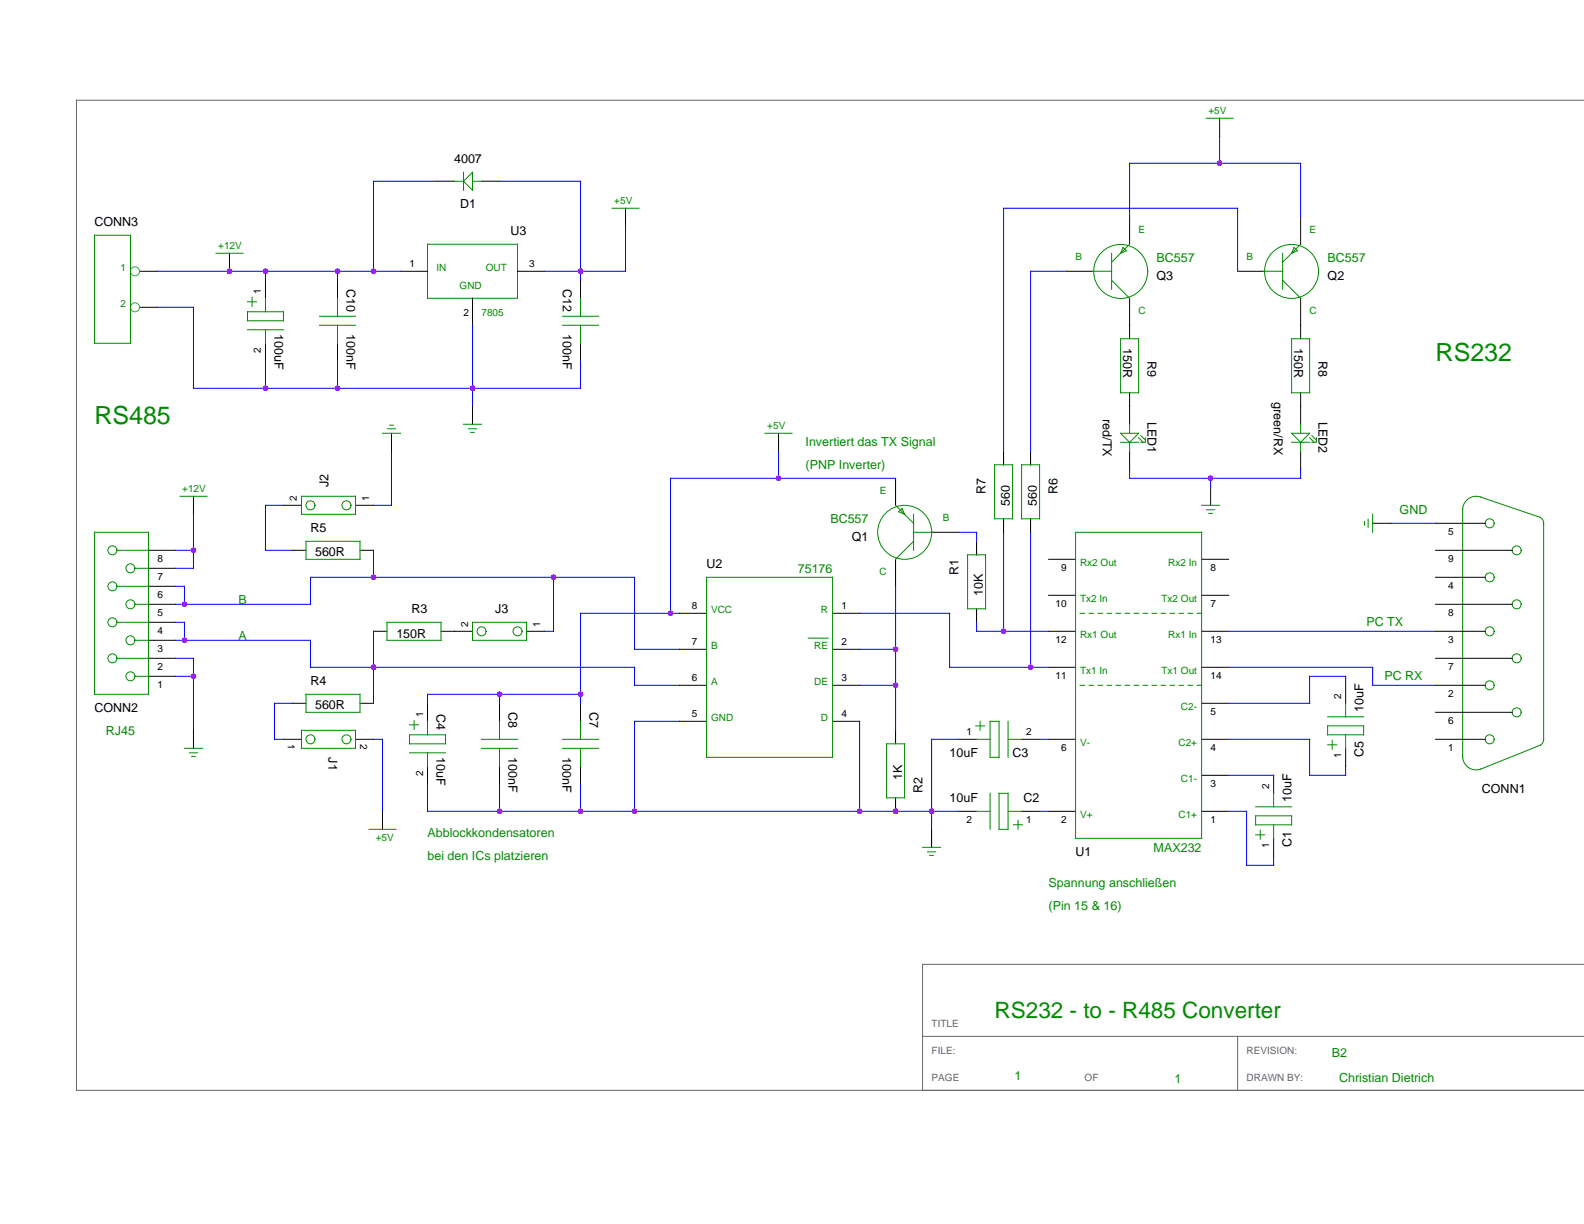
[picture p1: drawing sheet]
<svg xmlns="http://www.w3.org/2000/svg" width="279mm" height="216mm" viewBox="0 0 279 216" stroke-linecap="round" stroke-linejoin="round" font-family="sans-serif">
<path d="M279.4 17.7h-265.9v174.6h265.9M279.4 170.1h-116.7v22.2M162.7 182.8h116.7M218.3 182.8v9.5" fill="none" stroke="#666" stroke-width=".18"/>
<g fill="none" stroke="#000" stroke-width=".18">
<path d="M158 84.4v4.7M158 98.7v4.7M164.6 93.9h4.5M172.3 95.5v2.4M185 98.7h4.7M212 98.7h4.7M253.2 92.3h8.8M253.2 97.1h13.5M172.3 107.4v2.4M185 105h4.7M185 117.7h4.7M185 111.4h4.7"/>
<path d="M212 105h4.7M212 117.7h4.7M212 111.4h4.7M253.2 111.4h8.8M253.2 101.8h8.8M253.2 106.6h13.5M253.2 116.1h13.5M75.4 124.1v3.1M75.4 135.2v3.1M102.4 124.1v3.1M102.4 135.2v3.1M158 128.8v2.4"/>
<path d="M169.1 130.4h3.2M180.2 130.4h3.2M185 130.4h4.7M212 136.8h4.7M212 130.4h4.7M212 124.1h4.7M224.7 136.8v3.1M237.4 120.9v3.2M237.4 132v3.2M253.2 130.4h8.8M253.2 120.9h8.8M253.2 125.6h13.5"/>
<path d="M158 140.7v2.4M169.1 143.1h3.2M180.2 143.1h3.2M185 143.1h4.7M212 143.1h4.7M224.7 147.9v3.1"/>
</g>
<g fill="none" stroke="#008a00" stroke-width=".18">
<path d="M158 89.1l3.1 3.2M159.1 89.7l.5 1-1.1-.4zM161.1 93.9h3.5M161.1 95.5l-3.1 3.2M161.1 90.7v6.4M170.7 97.9h3.1v9.5h-3.1zM189.7 93.9h22.3v54h-22.3zM258 89.7v44M261.1 87.7l10.6 3.6M261.2 87.7a2.38 2.38 0 0 0-3.2 2.2M271.7 91.3a1.19 1.19 0 0 1 .6 1v38.1a1.19 1.19 0 0 1-.6 1l-10.5 4.3a2.37 2.37 0 0 1-3.2-2.3M190.5 108.2h.8"/>
<path d="M192.1 108.2h.8M193.7 108.2h.8M195.3 108.2h.8M196.9 108.2h.8M198.5 108.2h.7M200 108.2h.8M201.6 108.2h.8M203.2 108.2h.8M204.8 108.2h.8M206.4 108.2h.8M208 108.2h.8M209.6 108.2h.8"/>
<path d="M211.2 108.2h.8M72.2 132.8h6.4M72.2 127.9h1.6M72.2 129.6h6.4v1.6h-6.4zM73 127.1v1.6M75.4 127.2v2.4M75.4 132.8v2.4M99.2 130.4h6.4M99.2 132h6.4M102.4 127.2v3.2M102.4 132v3.2M156.4 131.2h3.2v9.5h-3.2z"/>
<path d="M172.1 128h1.6M172.3 130.4h2.3M172.9 127.2v1.6M174.6 127.2h1.6v6.4h-1.6zM174.6 139.9v6.4M176.2 139.9h1.6v6.4h-1.6zM177.8 127.2v6.4M177.8 130.4h2.4M190.5 120.9h.8M192.1 120.9h.8M193.7 120.9h.8M195.3 120.9h.8"/>
<path d="M196.9 120.9h.8M198.5 120.9h.7M200 120.9h.8M201.6 120.9h.8M203.2 120.9h.8M204.8 120.9h.8M206.4 120.9h.8M208 120.9h.8M209.6 120.9h.8M211.2 120.9h.8M224.7 139.9v2.4M234.2 126.4h6.3"/>
<path d="M234.2 131.4h1.6M234.2 128h6.3v1.6h-6.3zM235 130.6v1.6M237.4 124.1v2.3M237.4 129.6v2.4M172.3 143.1h2.3M177.8 143.1h2.4M178.8 145.5h1.6M179.6 144.7v1.6M221.5 142.3h6.3M221.5 147.3h1.6M221.5 143.9h6.3v1.6h-6.3z"/>
<path d="M222.3 146.4v1.6M224.7 145.5v2.4"/>
<circle cx="159.6" cy="93.9" r="4.8"/>
<circle cx="262.8" cy="92.3" r=".79"/>
<circle cx="267.5" cy="97.1" r=".79"/>
<circle cx="262.8" cy="101.8" r=".79"/>
<circle cx="262.8" cy="111.4" r=".79"/>
<circle cx="267.5" cy="106.6" r=".79"/>
<circle cx="267.5" cy="116.1" r=".79"/>
<circle cx="262.8" cy="120.9" r=".79"/>
<circle cx="262.8" cy="130.4" r=".79"/>
<circle cx="267.5" cy="125.6" r=".79"/>
</g>
<g fill="none" stroke="#00f" stroke-width=".18">
<path d="M119.9 108.2h-17.5v15.9M151.6 108.2h15.9v9.5h17.5M216.7 111.4h36.5M216.7 117.7h25.4v3.2h11.1M102.4 138.3v4.8M119.9 127.2h-8v15.9M151.6 120.9h6.4M183.4 130.4h1.6M216.7 136.8h8M216.7 130.4h14.3v6.4h6.4v-1.6M237.4 120.9v-1.6h-6.4v4.8h-14.3M183.4 143.1h1.6"/>
<path d="M216.7 143.1h3.2v9.5h4.8v-1.6"/>
</g>
<circle cx="158" cy="143.1" r=".48" fill="#a020f0"/>
<g fill="none" stroke="#00f" stroke-width=".18">
<path d="M102.4 32v17.4M46.8 47.8v1.6M59.5 47.8v1.6M83.3 57.4v14.3M46.8 63.7v4.8M59.5 63.7v4.8M69.1 79.6v9.5h-3.2M102.4 63.7v4.8M137.3 79.6v4.8M31 97.1h3.1M34.1 90.7v9.5h-3.1M50 89.1h-3.2v8h4.8"/>
<path d="M65.9 97.1v4.7M158 84.4h-39.7v23.8M169.1 93.9h3.2v1.6M245.3 92.3h7.9M31 106.6h23.8v-4.8h57.1v12.7h8M31 112.9h23.8v4.8h57.1v3.2h8M31 109.8h1.5v3.1M31 103.4h1.5v3.2M31 116.1h3.1v12.7M31 119.3h3.1M65.9 111.4v12.7M97.6 101.8v9.6h-1.6"/>
<path d="M151.6 114.5h6.4M158 103.4v25.4M172.3 109.8v1.6h12.7M51.6 124.1h-3.2v6.3h1.6M65.9 130.4h1.6v12.7M75.4 138.3v4.8h93.7M88.1 122.5v1.6M88.1 138.3v4.8M102.4 122.5h-27v1.6M151.6 127.2v15.9M169.1 130.4h-4.8v15.9"/>
</g>
<g fill="none" stroke="#000" stroke-width=".18">
<path d="M110.3 36.7v3.2M40.5 44.7v3.1M46.8 49.4v3.2M59.5 49.4v3.2M70.6 47.8h4.8M83.3 52.6v4.8M91.3 47.8h4.7M102.4 49.4v3.2M46.8 60.5v3.2M59.5 60.5v3.2M69.1 76.4v3.2M83.3 71.7v3.1"/>
<path d="M102.4 60.5v3.2M137.3 76.4v3.2M26.2 97.1h4.8M34.1 87.5v3.2M50 89.1h3.2M51.6 97.1h2.4M62.7 89.1h3.2M63.5 97.1h2.4M242.1 92.3h3.2M26.2 119.3h4.8M26.2 116.1h4.8M26.2 112.9h4.8"/>
<path d="M26.2 109.8h4.8M26.2 106.6h4.8M26.2 103.4h4.8M26.2 100.2h4.8M65.9 111.4h2.4M77.8 111.4h5.5M92.9 111.4h3.1M119.9 108.2h4.7M119.9 114.5h4.7M146.9 108.2h4.7M146.9 114.5h4.7M34.1 128.8v3.2"/>
<path d="M50 130.4h3.2M51.6 124.1h2.4M62.7 130.4h3.2M63.5 124.1h2.4M88.1 124.1v3.1M88.1 135.2v3.1M119.9 120.9h4.7M119.9 127.2h4.7M146.9 120.9h4.7M146.9 127.2h4.7M67.5 143.1v3.2M164.3 146.3v3.2"/>
</g>
<g fill="none" stroke="#008a00" stroke-width=".18">
<path d="M108 36.7h4.7M38.1 44.7h4.8M43.7 53.2h1.5M43.7 55h6.3v1.6h-6.3zM43.7 58.2h6.3M44.5 52.5v1.5M46.8 52.6v2.4M46.8 58.2v2.3M56.4 55.8h6.3M56.4 57.4h6.3M59.5 52.6v3.2M59.5 57.4v3.1"/>
<path d="M75.4 43.1h15.9v9.5h-15.9zM99.2 55.8h6.4M99.2 57.4h6.4M102.4 52.6v3.2M102.4 57.4v3.1M67.5 76.4h3.1M68.3 75.6h1.5M68.7 75h.7M81.8 74.8h3.1M82.6 75.6h1.5M83 76.3h.7M134.9 76.4h4.8"/>
<path d="M16.7 93.9h9.5v28.6h-9.5zM20.6 97.1h5.6M31.7 87.5h4.8M53.2 87.5h9.5v3.2h-9.5zM54 95.5h9.5v3.2h-9.5zM240.7 92v.6M241.3 91.6v1.4M242.1 90.7v3.2M20.6 109.8h5.6M20.6 116.1h5.6M20.6 103.4h5.6M23.8 112.9h2.4"/>
<path d="M23.8 119.3h2.4M23.8 106.6h2.4M23.8 100.2h2.4M68.3 109.8h9.5v3.1h-9.5zM83.3 109.8h9.6v3.1h-9.6zM124.6 101.8h22.3v31.8h-22.3zM142.6 112.6h3.5M32.5 132h3.2M33.4 132.8h1.4M33.8 133.4h.6M53.2 128.8h9.5v3.2h-9.5zM54 122.5h9.5v3.1h-9.5z"/>
<path d="M84.9 130.4h6.4M84.9 132h6.4M88.1 127.2v3.2M88.1 132v3.2M65.1 146.3h4.8M162.7 149.5h3.2M163.6 150.3h1.4M164 150.9h.6"/>
<circle cx="19.8" cy="97.1" r=".79"/>
<circle cx="54.8" cy="89.1" r=".79"/>
<circle cx="61.1" cy="89.1" r=".79"/>
<circle cx="19.8" cy="103.4" r=".79"/>
<circle cx="19.8" cy="116.1" r=".79"/>
<circle cx="19.8" cy="109.8" r=".79"/>
<circle cx="23" cy="119.3" r=".79"/>
<circle cx="23" cy="106.6" r=".79"/>
<circle cx="23" cy="100.2" r=".79"/>
<circle cx="23" cy="112.9" r=".79"/>
<circle cx="84.9" cy="111.4" r=".79"/>
<circle cx="91.3" cy="111.4" r=".79"/>
<circle cx="54.8" cy="130.4" r=".79"/>
<circle cx="61.1" cy="130.4" r=".79"/>
</g>
<circle cx="40.5" cy="47.9" r=".48" fill="#a020f0"/>
<g fill="none" stroke="#000" stroke-width=".18">
<path d="M77 32h3.2M84.9 32h3.2M199.2 38.3v4.8M215.1 20.9v3.1M229.4 38.3v4.8M24.6 47.8h3.2M24.6 54.2h3.2M188.1 47.8h4.5M199.2 52.6v7.2M218.3 47.8h4.5M229.4 52.6v7.2M177 79.6v2.4"/>
<path d="M181.8 79.6v2.4M199.2 69.3v5.5M199.2 79.6v3.2M229.4 69.3v5.5M229.4 79.6v3.2M177 91.5v2.4M181.8 91.5v2.4M213.5 86v3.1"/>
</g>
<g fill="none" stroke="#008a8a" stroke-width=".18">
<circle cx="23.8" cy="54.2" r=".79"/>
<circle cx="23.8" cy="47.9" r=".79"/>
</g>
<g fill="none" stroke="#008a00" stroke-width=".18">
<path d="M80.2 32h1.6M81.8 32l1.5-1.6v3.2zM81.8 30.4v3.2M83.3 32h1.6M212.7 20.9h4.8M16.7 41.5h6.3v19h-6.3zM192.6 47.8h3.5M196.1 49.4l3.1 3.2M196.1 44.7v6.3M197.7 59.8h3.1v9.5h-3.1zM198.1 43.7l.6 .5-1 .5zM199.2 43.1l-3.1 3.2"/>
<path d="M222.8 47.8h3.4M226.2 49.4l3.2 3.2M226.2 44.7v6.3M227.8 59.8h3.2v9.5h-3.2zM228.3 43.7l.5 .5-1 .5zM229.4 43.1l-3.2 3.2M197.7 76.4h3.1l-1.6 1.6zM197.7 78h3.1M199.2 74.8v1.6M199.2 78v1.6M200.8 77.2l.8 .8M201.2 76.8l.8 .8"/>
<path d="M202 77.2v.8h-.8M227.8 76.4h3.2l-1.6 1.6zM227.8 78h3.2M229.4 74.8v1.6M229.4 78v1.6M231 77.2l.8 .8M231.4 76.8l.8 .8M232.2 77.2v.8h-.8M175.4 82h3.2v9.5h-3.2zM180.2 82h3.2v9.5h-3.2zM212 89.1h3.1M212.8 89.9h1.5"/>
<path d="M213.2 90.6h.7"/>
<circle cx="197.7" cy="47.9" r="4.8"/>
<circle cx="227.8" cy="47.9" r="4.8"/>
</g>
<g fill="none" stroke="#00f" stroke-width=".18">
<path d="M77 32h-11.1v15.8M88.1 32h14.3M110.3 39.9v7.9h-14.3M215.1 24v4.8M229.4 38.3v-9.5h-30.2v9.5M27.8 54.2h6.3v14.3h68.3M27.8 47.8h42.8M188.1 47.8h-6.3v31.8M218.3 47.8v-11.1h-41.3v42.9M177 93.9v17.5M181.8 93.9v23.8M199.2 82.8v1.6h30.2v-1.6"/>
<path d="M213.5 84.4v1.6"/>
</g>
<g fill="#a020f0">
<circle cx="111.9" cy="143.1" r=".48"/>
<circle cx="158" cy="120.9" r=".48"/>
<circle cx="102.4" cy="143.1" r=".48"/>
<circle cx="102.4" cy="122.5" r=".48"/>
<circle cx="118.3" cy="108.2" r=".48"/>
<circle cx="181.8" cy="117.7" r=".48"/>
<circle cx="158" cy="143.1" r=".48"/>
<circle cx="137.3" cy="84.4" r=".48"/>
<circle cx="164.3" cy="143.1" r=".48"/>
<circle cx="88.1" cy="143.1" r=".48"/>
<circle cx="151.6" cy="143.1" r=".48"/>
<circle cx="88.1" cy="122.5" r=".48"/>
<circle cx="158" cy="114.5" r=".48"/>
<circle cx="177" cy="111.4" r=".48"/>
<circle cx="65.9" cy="117.7" r=".48"/>
<circle cx="97.6" cy="101.8" r=".48"/>
<circle cx="65.9" cy="101.8" r=".48"/>
<circle cx="32.5" cy="106.6" r=".48"/>
<circle cx="32.5" cy="112.9" r=".48"/>
<circle cx="34.1" cy="119.3" r=".48"/>
<circle cx="34.1" cy="97.1" r=".48"/>
<circle cx="46.8" cy="68.5" r=".48"/>
<circle cx="59.5" cy="68.5" r=".48"/>
<circle cx="46.8" cy="47.9" r=".48"/>
<circle cx="59.5" cy="47.9" r=".48"/>
<circle cx="102.4" cy="47.9" r=".48"/>
<circle cx="83.4" cy="68.5" r=".48"/>
<circle cx="40.5" cy="47.9" r=".48"/>
<circle cx="65.9" cy="47.9" r=".48"/>
<circle cx="215.1" cy="28.8" r=".48"/>
<circle cx="213.5" cy="84.4" r=".48"/>
</g>
<g font-size="4.4" fill="#008a00">
<text x="253.2" y="63.7">RS232</text>
<text x="16.7" y="74.8">RS485</text>
</g>
<text font-size="4" fill="#008a00" x="175.4" y="179.6">RS232 - to - R485 Converter</text>
<g font-size="2.2">
<text x="80.1" y="28.8">4007</text>
<text x="16.7" y="39.9">CONN3</text>
<text x="81.1" y="36.7">D1</text>
<text x="90.1" y="41.5">U3</text>
<text x="61.1" y="51" transform="rotate(90 61.1 51)">C10</text>
<text x="99.2" y="51" transform="rotate(90 99.2 51)">C12</text>
<text x="204" y="49.4">Q3</text>
<text x="234.2" y="49.4">Q2</text>
<text x="48.4" y="59" transform="rotate(90 48.4 59)">100uF</text>
<text x="61.1" y="59" transform="rotate(90 61.1 59)">100nF</text>
<text x="99.2" y="59" transform="rotate(90 99.2 59)">100nF</text>
<text x="198.1" y="61.4" transform="rotate(90 198.1 61.4)">150R</text>
<text x="202.4" y="63.7" transform="rotate(90 202.4 63.7)">R9</text>
<text x="228.3" y="61.4" transform="rotate(90 228.3 61.4)">150R</text>
<text x="232.6" y="63.7" transform="rotate(90 232.6 63.7)">R8</text>
<text x="224.7" y="71" transform="rotate(90 224.7 71)">green/RX</text>
<text x="194.5" y="73.9" transform="rotate(90 194.5 73.9)">red/TX</text>
<text x="202.4" y="74.5" transform="rotate(90 202.4 74.5)">LED1</text>
<text x="232.6" y="74.5" transform="rotate(90 232.6 74.5)">LED2</text>
<text x="57.9" y="86" transform="rotate(-90 57.9 86)">J2</text>
<text x="173.8" y="87.2" transform="rotate(-90 173.8 87.2)">R7</text>
<text x="178.1" y="89.3" transform="rotate(-90 178.1 89.3)">560</text>
<text x="182.9" y="89.3" transform="rotate(-90 182.9 89.3)">560</text>
<text x="186.5" y="87.2" transform="rotate(-90 186.5 87.2)">R6</text>
<text x="54.8" y="93.9">R5</text>
<text x="150.3" y="95.4">Q1</text>
<text x="55.6" y="98.1">560R</text>
<text x="124.6" y="100.2">U2</text>
<text x="169.1" y="101.5" transform="rotate(-90 169.1 101.5)">R1</text>
<text x="173.4" y="105.1" transform="rotate(-90 173.4 105.1)">10K</text>
<text x="69.9" y="112.5">150R</text>
<text x="72.6" y="108.1">R3</text>
<text x="87.4" y="108.1">J3</text>
<text x="16.7" y="125.6">CONN2</text>
<text x="54.8" y="120.9">R4</text>
<text x="55.6" y="125.1">560R</text>
<text x="89.7" y="125.6" transform="rotate(90 89.7 125.6)">C8</text>
<text x="104" y="125.6" transform="rotate(90 104 125.6)">C7</text>
<text x="240.5" y="125.6" transform="rotate(-90 240.5 125.6)">10uF</text>
<text x="77" y="126" transform="rotate(90 77 126)">C4</text>
<text x="57.9" y="133.6" transform="rotate(90 57.9 133.6)">J1</text>
<text x="77" y="133.6" transform="rotate(90 77 133.6)">10uF</text>
<text x="89.7" y="133.6" transform="rotate(90 89.7 133.6)">100nF</text>
<text x="99.2" y="133.6" transform="rotate(90 99.2 133.6)">100nF</text>
<text x="159.1" y="137.6" transform="rotate(-90 159.1 137.6)">1K</text>
<text x="167.5" y="133.6">10uF</text>
<text x="178.6" y="133.6">C3</text>
<text x="240.5" y="133.6" transform="rotate(-90 240.5 133.6)">C5</text>
<text x="162.7" y="139.9" transform="rotate(-90 162.7 139.9)">R2</text>
<text x="167.5" y="141.5">10uF</text>
<text x="180.6" y="141.5">C2</text>
<text x="227.8" y="141.5" transform="rotate(-90 227.8 141.5)">10uF</text>
<text x="261.4" y="139.9">CONN1</text>
<text x="227.8" y="149.5" transform="rotate(-90 227.8 149.5)">C1</text>
<text x="189.7" y="151">U1</text>
</g>
<g font-size="2.2" fill="#008a00">
<text x="204" y="46.2">BC557</text>
<text x="234.2" y="46.2">BC557</text>
<text x="142.1" y="78.6">Invertiert das TX Signal</text>
<text x="142.1" y="82.8">(PNP Inverter)</text>
<text x="146.5" y="92.3">BC557</text>
<text x="246.9" y="90.7">GND</text>
<text x="140.7" y="101">75176</text>
<text x="42.1" y="106.6">B</text>
<text x="42.1" y="112.9">A</text>
<text x="241" y="110.5">PC TX</text>
<text x="244.2" y="120">PC RX</text>
<text x="18.7" y="129.6">RJ45</text>
<text x="75.4" y="147.6">Abblockkondensatoren</text>
<text x="75.4" y="151.7">bei den ICs platzieren</text>
<text x="203.5" y="150.2">MAX232</text>
<text x="185" y="156.4">Spannung anschließen</text>
<text x="185" y="160.6">(Pin 15 &amp; 16)</text>
<text x="179" y="190.5">1</text>
<text x="207.1" y="191.1">1</text>
<text x="234.9" y="186.5">B2</text>
<text x="236.2" y="190.8">Christian Dietrich</text>
</g>
<g font-size="1.8" fill="#008a00">
<text x="213.1" y="20.1">+5V</text>
<text x="108.4" y="35.9">+5V</text>
<text x="200.8" y="41.1">E</text>
<text x="231" y="41.1">E</text>
<text x="21.2" y="47.8">1</text>
<text x="38.5" y="43.9">+12V</text>
<text x="77" y="47.8">IN</text>
<text x="85.7" y="47.8">OUT</text>
<text x="189.7" y="45.9">B</text>
<text x="219.9" y="45.9">B</text>
<text x="81.1" y="51">GND</text>
<text x="21.2" y="54.2">2</text>
<text x="84.9" y="55.8">7805</text>
<text x="200.8" y="55.5">C</text>
<text x="231" y="55.5">C</text>
<text x="135.3" y="75.6">+5V</text>
<text x="32.1" y="86.7">+12V</text>
<text x="155.2" y="87.2">E</text>
<text x="166.3" y="92">B</text>
<text x="155.1" y="101.5">C</text>
<text x="190.5" y="99.9">Rx2 Out</text>
<text x="206.1" y="99.9">Rx2 In</text>
<text x="190.5" y="106.3">Tx2 In</text>
<text x="204.9" y="106.3">Tx2 Out</text>
<text x="125.4" y="108.2">VCC</text>
<text x="144.8" y="108.2">R</text>
<text x="190.5" y="112.6">Rx1 Out</text>
<text x="206.1" y="112.6">Rx1 In</text>
<text x="125.4" y="114.5">B</text>
<text x="143.6" y="114.5">RE</text>
<text x="190.5" y="119">Tx1 In</text>
<text x="204.9" y="119">Tx1 Out</text>
<text x="125.4" y="120.9">A</text>
<text x="143.6" y="120.9">DE</text>
<text x="208.3" y="125.3">C2-</text>
<text x="125.4" y="127.2">GND</text>
<text x="144.8" y="127.2">D</text>
<text x="190.5" y="131.6">V-</text>
<text x="207.9" y="131.6">C2+</text>
<text x="208.3" y="138">C1-</text>
<text x="66.3" y="148.3">+5V</text>
<text x="190.5" y="144.3">V+</text>
<text x="207.9" y="144.3">C1+</text>
</g>
<g font-size="1.8">
<text x="72.2" y="47.1">1</text>
<text x="93.3" y="47.1">3</text>
<text x="46" y="51.8" transform="rotate(-90 46 51.8)">1</text>
<text x="81.8" y="55.8">2</text>
<text x="46" y="62.3" transform="rotate(-90 46 62.3)">2</text>
<text x="52.4" y="88.3" transform="rotate(-90 52.4 88.3)">2</text>
<text x="65.1" y="88.3" transform="rotate(-90 65.1 88.3)">1</text>
<text x="255.4" y="94.3">5</text>
<text x="27.8" y="99.1">8</text>
<text x="187.2" y="100.7">9</text>
<text x="213.5" y="100.7">8</text>
<text x="255.4" y="99.1">9</text>
<text x="27.8" y="105.4">6</text>
<text x="27.8" y="102.3">7</text>
<text x="122.1" y="107.4">8</text>
<text x="148.4" y="107.4">1</text>
<text x="186.2" y="107.1">10</text>
<text x="213.5" y="107.1">7</text>
<text x="255.4" y="103.9">4</text>
<text x="27.8" y="111.8">4</text>
<text x="27.8" y="108.6">5</text>
<text x="82.6" y="110.6" transform="rotate(-90 82.6 110.6)">2</text>
<text x="95.3" y="110.6" transform="rotate(-90 95.3 110.6)">1</text>
<text x="122.1" y="113.7">7</text>
<text x="148.4" y="113.7">2</text>
<text x="186.2" y="113.4">12</text>
<text x="213.5" y="113.4">13</text>
<text x="255.4" y="108.6">8</text>
<text x="255.4" y="113.4">3</text>
<text x="27.8" y="118.1">2</text>
<text x="27.8" y="115">3</text>
<text x="186.2" y="119.8">11</text>
<text x="213.5" y="119.8">14</text>
<text x="255.4" y="118.1">7</text>
<text x="27.8" y="121.3">1</text>
<text x="122.1" y="120.1">6</text>
<text x="148.4" y="120.1">3</text>
<text x="236.6" y="123.3" transform="rotate(-90 236.6 123.3)">2</text>
<text x="255.4" y="122.9">2</text>
<text x="50.8" y="131.2" transform="rotate(90 50.8 131.2)">1</text>
<text x="63.5" y="131.2" transform="rotate(90 63.5 131.2)">2</text>
<text x="74.6" y="126.4" transform="rotate(-90 74.6 126.4)">1</text>
<text x="122.1" y="126.4">5</text>
<text x="148.4" y="126.4">4</text>
<text x="170.5" y="129.6">1</text>
<text x="181" y="129.6">2</text>
<text x="213.5" y="126.1">5</text>
<text x="255.4" y="127.7">6</text>
<text x="74.6" y="136.9" transform="rotate(-90 74.6 136.9)">2</text>
<text x="187.2" y="132.5">6</text>
<text x="213.5" y="132.5">4</text>
<text x="236.6" y="133.8" transform="rotate(-90 236.6 133.8)">1</text>
<text x="255.4" y="132.5">1</text>
<text x="213.5" y="138.8">3</text>
<text x="223.9" y="139.1" transform="rotate(-90 223.9 139.1)">2</text>
<text x="170.5" y="145.2">2</text>
<text x="181" y="145.2">1</text>
<text x="187.2" y="145.2">2</text>
<text x="213.5" y="145.2">1</text>
<text x="223.9" y="149.6" transform="rotate(-90 223.9 149.6)">1</text>
</g>
<g font-size="1.8" fill="#666">
<text x="164.3" y="186">FILE:</text>
<text x="164.3" y="181.2">TITLE</text>
<text x="219.9" y="186">REVISION:</text>
<text x="164.3" y="190.7">PAGE</text>
<text x="191.3" y="190.7">OF</text>
<text x="219.9" y="190.7">DRAWN BY:</text>
</g>
</svg>
